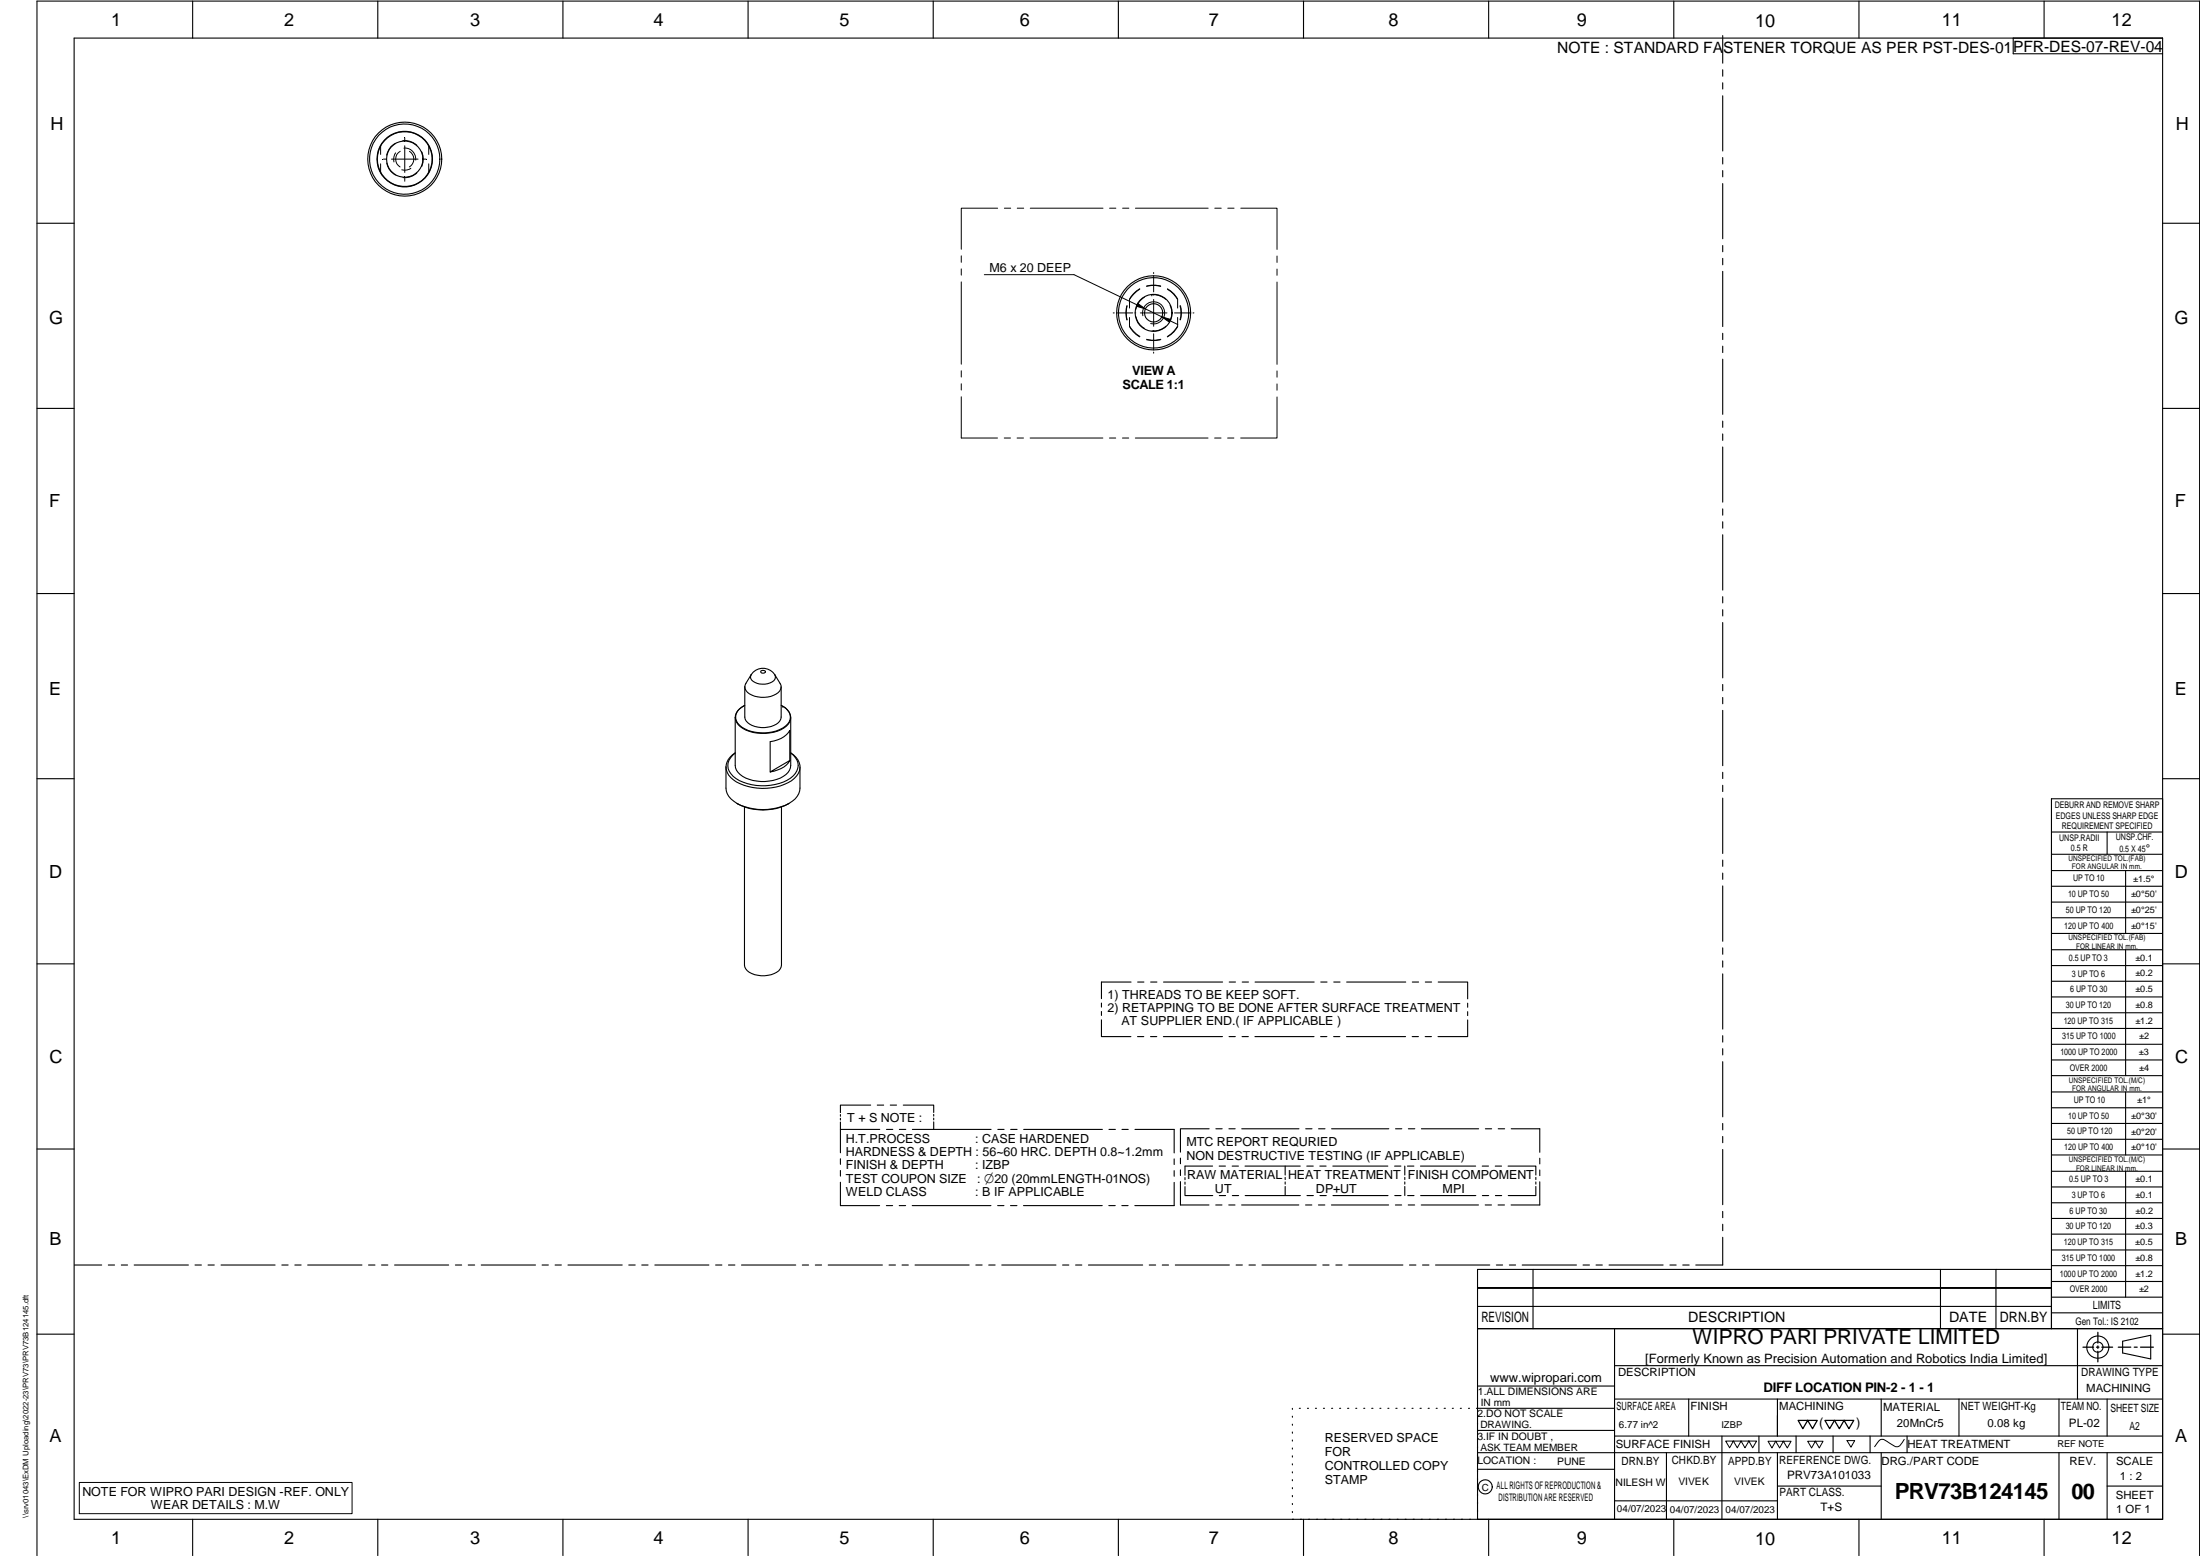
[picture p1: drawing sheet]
<svg xmlns="http://www.w3.org/2000/svg" width="594mm" height="420mm" viewBox="0 0 594 420" stroke-linecap="round" stroke-linejoin="round" font-family="sans-serif">
<g fill="none" stroke="#000" stroke-width=".3">
<path d="M20 10.3h564v400h-564zM52 .3v10M102 .3v10M152 .3v10M202 .3v10M252 .3v10M302 .3v10M352 .3v10M402 .3v10M452 .3v10M465.2 9.6v7.5M465.2 18.8v1.8"/>
<path d="M502 .3v10M543.6 10.3v4.2h40.4M552 .3v10M465.2 22.4v1.6M465.2 25.9v14.9M465.2 42.5v1.8M465.2 46.1v1.7M465.2 49.6v14.9M10 60.3h10M465.2 66.3v1.7M465.2 69.8v1.7M465.2 73.3v14.9"/>
<path d="M584 60.3h10M465.2 90v1.7M465.2 93.5v1.7M465.2 97v14.9M10 110.3h10M465.2 113.7v1.7M465.2 117.2v1.7M584 110.3h10M465.2 120.7v14.9M465.2 137.4v1.7M465.2 140.9v1.7M465.2 144.4v14.9"/>
<path d="M10 160.3h10M465.2 161.1v1.7M465.2 164.6v1.7M465.2 168.1v14.9M584 160.3h10M200.8 190.6l-.1 .1a3.8 3.8 0 0 0-2.2 3M201.1 185.5v8.1a3.5 3.5 0 0 0 3.6 2.7 6.2 6.2 0 0 0 5.9-1.7l.3-1v-8.1M201.1 190.5a3.4 3.4 0 0 0-2.3 4.1 7.3 7.3 0 0 0 6.4 3.3 8.8 8.8 0 0 0 7.9-3 3.3 3.3 0 0 0-2.2-4.4M202.9 182.2l-1.5 2.3-.3 1M202.9 182.2a3.8 3.8 0 0 1 6.3 0M202.9 182.2a1.77 1.77 0 0 0 1.6 2.3 4.5 4.5 0 0 0 4.7-1.1l.2-.8-.2-.4M205.5 181.2l.2-.1a.76 .76 0 0 1 1 .3 .64 .64 0 0 1-.7 .4 .64 .64 0 0 1-.5-.6z"/>
<path d="M209.2 182.2l1.4 2.3a2.24 2.24 0 0 1-1.7 3.2 6.8 6.8 0 0 1-7.4-1.2l-.4-1M211.3 190.7a3.2 3.2 0 0 1 2.2 2.8 3.2 3.2 0 0 1-1.8 3.1 11.4 11.4 0 0 1-11.9-.4 3.4 3.4 0 0 1-1.3-2.5M211.3 190.7h.1M213.5 193.7v13a4.1 4.1 0 0 1-2.8 3.4 11.4 11.4 0 0 1-10.9-1 3.2 3.2 0 0 1-1.3-2.4v-13M465.2 184.8v1.7M465.2 188.3v1.7M465.2 191.8v15M10 210.3h10M196 207.1v5.7a6.1 6.1 0 0 0 5 5 15.1 15.1 0 0 0 13-1.5 4.6 4.6 0 0 0 2-3.5v-5.7M198.5 203.3a4.7 4.7 0 0 0-2.5 3.8M208 208.4l5.3-3a6.5 6.5 0 0 1-5.3 3zM211 217.9v42.7a3.1 3.1 0 0 1-2.7 2.6 7.5 7.5 0 0 1-6.5-1.1l-.4-.5-.4-1v-42.7"/>
<path d="M213.1 216.9a14.6 14.6 0 0 1-14.1 0M213.3 205.4v-8.2a6.7 6.7 0 0 1-5.3 3.1v8.1M213.5 203.3a4.1 4.1 0 0 1 1.6 6.2 12.1 12.1 0 0 1-9.3 3.4 12.1 12.1 0 0 1-9-3.6l-.7-1.4-.1-.8M213.5 203.3a3.8 3.8 0 0 1-.1 6.8 14.2 14.2 0 0 1-15.4-.5 3.8 3.8 0 0 1 .5-6.3M465.2 208.5v1.7M465.2 212v1.7M465.2 215.5v15M584 215.7h-30v143.1M584 210.3h10M465.2 232.2v1.7M465.2 235.8v1.6M465.2 239.2v15"/>
<path d="M554 224.7h30M554 230.7h30M554 235.1h30M554 239.3h30M569 224.7v6M574 235.1v17M465.2 255.9v1.8M465.2 259.5v1.7M554 243.6h30M554 247.8h30M554 252.1h30M554 256.5h30"/>
<path d="M574 256.5v33.9M10 260.3h10M297.4 275.4v4.5h8M297.4 270.8v1.1M297.4 273.1v1.1M305.4 265.2h-8v4.5M307.2 279.9h1.7M307.2 265.2h1.7M310.7 279.9h1.7M310.7 265.2h1.7M314.1 279.9h16M314.2 265.2h16"/>
<path d="M331.9 279.9h1.7M331.9 265.2h1.7M335.4 279.9h1.7M335.4 265.2h1.7M338.9 279.9h15.9M338.9 265.2h16M356.6 279.9h1.7M356.7 265.2h1.6M360.1 279.9h1.7M360.2 265.2h1.7M363.6 279.9h16M363.6 265.2h16"/>
<path d="M381.3 279.9h1.7M381.4 265.2h1.7M384.8 279.9h1.7M384.9 265.2h1.7M388.4 265.2h7.9v4.5M396.3 275.4v4.5h-8M396.3 270.9v1.1M396.3 273.2v1M465.2 263v14.9M465.2 279.7v1.7M554 260.7h30M554 265h30"/>
<path d="M554 269.2h30M554 273.5h30M554 277.7h30M584 260.3h10M235.1 298.4h-8.2v2M236.9 298.4h1.7M240.4 298.4h1.7M243.9 298.4h8.2v2M465.2 283.2v1.7M465.2 286.7v14.9M554 282h30M554 286.2h30"/>
<path d="M554 290.4h30M554 294.9h30M554 299.1h30M574 294.9v17M10 310.3h10M226.9 300.9v.5M226.9 302v.4M226.9 303v2M226.9 312.9v1.5M226.9 316.1v1.5M226.9 319.2v6.3h10.6M237.6 305h-10.7v6.3"/>
<path d="M239.4 305h1.7M242.9 305h1.7M246.4 305h21.2M252.1 300.9v.5M252.1 301.9v.5M252.1 302.9v2.1M269.4 305h1.7M272.9 305h1.8M276.4 305h21.3M299.5 305h1.7M303 305h1.7M306.5 305h10.6v6.3"/>
<path d="M317.1 312.9v1.6M317.1 316.1v1.5M317.1 319.3v6.2h-10.7M318.8 312.7v1.5M318.8 315.9v1.5M318.8 319.1v6.3h7.7M320 318v.6M320 319.2v.6M326.5 304.8h-7.7v6.3M327.4 314.9h-7.4v2.4M328.3 304.8h1.7M329.2 314.9h1.7"/>
<path d="M331.8 304.8h1.7M332.7 314.9h1.7M335.3 304.8h15.5M336.2 314.9h14.9M347 314.9v2.4M347 317.9v.6M347 319.2v.5M352.6 304.8h1.7M352.9 314.9h1.7M356.1 304.8h1.7M356.4 314.9h1.7M359.6 304.8h15.4"/>
<path d="M359.9 314.9h14.9M376.6 314.9h1.7M376.8 304.8h1.7M379.3 314.9v2.4M379.3 317.9v.6M379.3 319.2v.5M380.1 314.9h1.7M380.3 304.8h1.8M383.6 314.9h14.9M383.8 304.8h15.5M400.3 314.9h1.6M401.1 304.8h1.7"/>
<path d="M403.8 314.9h1.7M404.6 304.8h1.7M407.2 314.9h7.5v2.4M408.1 304.8h7.7v6.3M414.7 317.9v.6M414.7 319.2v.5M415.8 312.8v1.5M415.8 315.9v1.6M415.8 319.1v6.3h-7.8M465.2 303.4v1.7M465.2 306.9v1.7M465.2 310.4v14.9"/>
<path d="M554 303.4h30M554 307.6h30M554 311.9h30M554 316.3h30M574 316.3v34M584 310.3h10M239.3 325.5h1.7M242.8 325.5h1.8M246.3 325.5h21.3M269.4 325.5h1.7M272.9 325.5h1.7M276.4 325.5h21.2"/>
<path d="M299.4 325.5h1.8M302.9 325.5h1.7M320 320.4v2.4h7.5M328.3 325.4h1.7M329.3 322.8h1.7M331.8 325.4h1.7M332.8 322.8h1.7M335.3 325.4h15.4M336.2 322.8h14.9M347 320.4v2.4M352.5 325.4h1.7M352.9 322.8h1.8"/>
<path d="M356 325.4h1.8M356.4 322.8h1.7M359.5 325.4h15.5M360 322.8h14.8M376.6 322.8h1.7M376.8 325.4h1.7M379.3 320.4v2.4M380.1 322.8h1.7M380.3 325.4h1.7M383.6 322.8h14.9M383.8 325.4h15.4M400.3 322.8h1.7"/>
<path d="M401.1 325.4h1.7M403.8 322.8h1.7M404.5 325.4h1.8M414.7 320.4v2.4h-7.4M465.2 334.1v7.5h-7.3M465.2 327.1v1.7M465.2 330.6v1.7M554 320.5h30M554 324.8h30M554 329h30M554 333.2h30M554 337.5h30"/>
<path d="M20.1 341.6h7.4M29.2 341.6h1.7M32.8 341.6h1.7M36.2 341.6h14.7M52.7 341.6h1.7M56.2 341.6h1.7M59.7 341.6h14.6M76.1 341.6h1.7M79.6 341.6h1.7M83.1 341.6h14.6M99.5 341.6h1.8M103 341.6h1.7"/>
<path d="M106.5 341.6h14.7M123 341.6h1.7M126.4 341.6h1.8M130 341.6h14.6M146.4 341.6h1.7M149.9 341.6h1.7M153.4 341.6h14.6M169.8 341.6h1.7M173.3 341.6h1.7M176.8 341.6h14.6M193.2 341.6h1.7M196.7 341.6h1.8"/>
<path d="M200.2 341.6h14.7M216.7 341.6h1.6M220.2 341.6h1.7M223.6 341.6h14.7M240.1 341.6h1.7M243.6 341.6h1.7M247.1 341.6h14.6M263.5 341.6h1.7M267 341.6h1.7M270.5 341.6h14.7M286.9 341.6h1.7M290.4 341.6h1.7"/>
<path d="M293.9 341.6h14.7M310.3 341.6h1.8M313.9 341.6h1.6M317.4 341.6h14.6M333.8 341.6h1.7M337.3 341.6h1.7M340.8 341.6h14.6M357.2 341.6h1.7M360.7 341.6h1.7M364.2 341.6h14.6M380.6 341.6h1.7M384.1 341.6h1.8"/>
<path d="M387.6 341.6h14.7M399 358.8h185M399 352.8h155M404.1 341.6h1.7M407.6 341.6h1.7M411 341.6h14.7M414 342.8v16M427.5 341.6h1.7M431 341.6h1.7M434.5 341.6h14.6M436 358.8v51.5M450.9 341.6h1.7"/>
<path d="M454.4 341.6h1.7M524 342.8v16M539 342.8v16M554 341.8h30M554 346h30M554 350.3h30M554 354.5h30M554 347.8h-155h155M554 342.8h-155v67.5M561 358.8v19M10 360.3h10M399 374.3h37"/>
<path d="M436 368.8h148M436 377.8h148M456 377.8v10M480 377.8v10M508 377.8v10M529 377.8v10M556 377.8v10M569 377.8v10M573.2 362.2l7.6-1.6v6.3l-7.6-1.6zM584 360.3h10M349 380.3v.3M349 382.4v.3"/>
<path d="M349 384.6v.3M349 386.7v.3M349 388.8v.3M349 391v.3M349 393.1v.3M349 395.3v.3M349 397.4v.3M349 399.5v.3M350.9 380.3h.2M353.1 380.3h.2M355.2 380.3h.3M357.4 380.3h.3"/>
<path d="M359.6 380.3h.3M361.7 380.3h.3M363.9 380.3h.3M366.1 380.3h.3M368.3 380.3h.2M370.4 380.3h.3M372.6 380.3h.3M374.8 380.3h.3M376.9 380.3h.4M379.1 380.3h.3M381.3 380.3h.3M383.4 380.3h.4"/>
<path d="M385.6 380.3h.3M387.8 380.3h.3M390 380.3h.3M392.2 380.3h.3M394.3 380.3h.3M396.5 380.3h.3M398.7 380.3h37.3M399 396.7h37M399 392.3h185M399 386.2h37M436 387.8h148M450 392.3v18"/>
<path d="M465 387.8v22.5M475 387.8v4.5M480 392.3v18M485 387.8v4.5M495 387.8v4.5M505 387.8v4.5M508 392.3v18M515 387.8v4.5M556 392.3v18M569 392.3v18M52 410.3v9.7M102 410.3v9.7"/>
<path d="M152 410.3v9.7M202 410.3v9.7M252 410.3v9.7M302 410.3v9.7M349 401.7v.3M349 403.8v.4M349 406v.3M349 408.1v.3M352 410.3v9.7M402 410.3v9.7M436 405.3h44M452 410.3v9.7"/>
<path d="M480 401.3h28M502 410.3v9.7M552 410.3v9.7M569 401.3h15M10 420v-419.7h584v419.7"/>
<circle cx="109.3" cy="43" r="4.9"/>
<circle cx="109.3" cy="42.9" r="7.5"/>
<circle cx="109.3" cy="43" r="9.5"/>
<circle cx="109.3" cy="42.9" r="10"/>
<circle cx="109.3" cy="43" r="7.4"/>
<circle cx="311.5" cy="84.5" r="9.5"/>
<circle cx="311.5" cy="84.5" r="2.46"/>
<circle cx="311.5" cy="84.5" r="5"/>
<circle cx="311.5" cy="84.5" r="10"/>
<circle cx="566.5" cy="363.7" r="1.39"/>
<circle cx="566.5" cy="363.8" r="3"/>
<circle cx="401.1" cy="401.5" r="1.9"/>
</g>
<g fill="none" stroke="#000" stroke-width=".27">
<path d="M102.8 39.2v2.5M106.8 38.7a4.5 4.5 0 0 0-2.4 3.2M108.7 38a4.7 4.7 0 0 1 3.9 1.2M109.3 37.2v.8M109.3 39.4v7.2M115.8 39.2v2.5M102.8 44.2v2.5M103.5 43h.8M104.4 44a4.7 4.7 0 0 0 2.4 3.3M105.7 43h7.2M106.8 41.3a3.1 3.1 0 0 0-.4 2.4M108.1 40.9a2.46 2.46 0 0 0-.1 4.2"/>
<path d="M109.1 40a2.93 2.93 0 0 1 3.2 3.2M109.3 47.9v.8M109.3 48.9h.1M110.6 40.9a2.46 2.46 0 0 1-.1 4.2M110.9 45.4a2.81 2.81 0 0 1-2.4 .4M112.6 46.7a4.7 4.7 0 0 1-3.8 1.3M113.8 40.9a4.8 4.8 0 0 1 .1 4.1M114.3 43h.8M115.8 44.2v2.5M269.4 56.2h-9.8v11.1M271.2 56.2h1.7M274.7 56.2h1.7"/>
<path d="M278.2 56.2h19.7M299.6 56.2h1.7M303.1 56.2h1.7M306.6 56.2h19.7M328 56.2h1.8M331.5 56.2h1.7M335.1 56.2h9.7v11.2M259.6 69.1v1.7M259.6 72.6v1.7M259.6 76.1v22.2M265.8 74.2h24.2l28 13.4M307.8 78a7.2 7.2 0 0 0-2.8 2.7"/>
<path d="M307.8 78.1a8.4 8.4 0 0 0-2.7 2.6M309.7 77.3a6.5 6.5 0 0 1 3.7 0M311 79.6h.1M311.1 79.6a4.8 4.8 0 0 1 3.6 1.2M311.5 73.6v.3M311.5 74.5v4.3M311.5 79.5v.2M313.4 77.2a7.6 7.6 0 0 0-3.8 .1M315.2 78a6.8 6.8 0 0 1 2.8 2.7M315.2 78.1a7.4 7.4 0 0 1 2.7 2.7M344.8 69.1v1.8M344.8 72.6v1.7"/>
<path d="M344.8 76.2v22.2M300.6 84.5h.3M301.5 84.5h4.4M304.3 82.6a7.3 7.3 0 0 0 0 3.8M304.4 82.5a7.3 7.3 0 0 0 0 3.9M305 80.7v2.5M305 85.7v2.5M305 88.3a7.6 7.6 0 0 0 2.8 2.7M305.1 88.2a7.4 7.4 0 0 0 2.7 2.6M306.5 84.5h.2M306.7 85.5a4.6 4.6 0 0 0 2.4 3.2M307.3 82l2 1.4-2.3-.7z"/>
<path d="M307.9 84.5h7.2M308.6 85.3a3 3 0 0 1 2.6-3.8 3 3 0 0 1 3.3 3.2 3 3 0 0 1-3.8 2.7M309 80.3a4.8 4.8 0 0 0-2.3 3.2M309.6 91.6a6.6 6.6 0 0 0 3.8 0M311.5 80.9v7.2M311.5 89.3v.2M311.5 90.1v4.4M311.5 95.1v.3M313.5 91.7a7.3 7.3 0 0 1-3.9 0M313.7 85.6l2.4 .6-.4 .8zM314.8 88.1a4.9 4.9 0 0 1-3.7 1.3M316 82.5a4.6 4.6 0 0 1 0 3.9"/>
<path d="M316.3 84.5h.3M317.2 84.5h4.4M317.9 88.2a7.6 7.6 0 0 1-2.7 2.7M318 85.7v2.5a7 7 0 0 1-2.8 2.8M318 80.7v2.5M318.6 82.6a6.1 6.1 0 0 1 0 3.8M318.8 82.5a7.3 7.3 0 0 1 0 3.9M322.1 84.5h.3M259.6 107.1v11.2h9.8M259.6 100.1v1.7M259.6 103.6v1.7M271.2 118.3h1.7"/>
<path d="M274.7 118.3h1.7M278.2 118.3h19.6M299.6 118.3h1.7M303.1 118.3h1.7M306.6 118.3h19.6M328 118.3h1.7M331.5 118.3h1.7M344.8 100.2v1.7M344.8 103.7v1.7M344.8 107.2v11.1h-9.8M466 389.1h2.1l-1 1.8zM468.1 389.1h2l-1 1.8z"/>
<path d="M470.1 389.1h2.2l1 1.8 1-1.8h-2l-1.1 1.8zM477.4 389.2h2.1l-1 1.8zM479.5 389.2h2.1l1 1.8 1.1-1.8h-2.1l-1 1.8zM488.1 389.2h2.1l1.1 1.8 1-1.8h-2.1l-1 1.8zM498.8 389h2l-1 1.8zM514.2 388.7l-1 1.4a1.2 1.2 0 0 1-1.8 .3l-1.8-1.2a1.58 1.58 0 0 0-1.6-.5 1.58 1.58 0 0 0-1.2 1.1l-.6 .9M21.4 400.3h73.7v8.4h-73.7z"/>
</g>
<path d="M566.5 359.7v3M562.5 363.8h2.9M566.1 363.8h.7M566.5 363.4v.7M566.5 364.9v2.8M567.6 363.8h2.9M572 363.8h3.4M576.3 363.8h.8M578 363.8h3.5M485.6 383.5l1.2 2.3 1.3-2.3h2.6l-1.2 2.3-1.4-2.3zM492.8 383.5h2.6l-1.3 2.3zM495.4 383.5l1.3 2.3 1.3-2.3h2.6l-1.3 2.3-1.3-2.3z" fill="none" stroke="#000" stroke-width=".34"/>
<path d="M307.3 82l2 1.4-2.3-.7zM313.7 85.6l2.4 .6-.4 .8z" fill="#000"/>
<text font-size="6" x="511.6" y="404.9">PRV73B124145</text>
<text font-size="5.9" x="559.4" y="404.8">00</text>
<text font-size="5.6" x="457" y="363">WIPRO PARI PRIVATE LIMITED</text>
<g font-size="4.9">
<text x="30.1" y="6.9">1</text>
<text x="76.7" y="6.9">2</text>
<text x="127" y="6.9">3</text>
<text x="176.5" y="6.9">4</text>
<text x="226.7" y="6.9">5</text>
<text x="275.4" y="6.9">6</text>
<text x="326.4" y="6.9">7</text>
<text x="375" y="6.9">8</text>
<text x="425.8" y="6.9">9</text>
<text x="473.9" y="7.3">10</text>
<text x="524.3" y="6.9">11</text>
<text x="570.2" y="6.9">12</text>
<text x="13.6" y="35.1">H</text>
<text x="587.6" y="35.1">H</text>
<text x="13.2" y="87.5">G</text>
<text x="587.2" y="87.5">G</text>
<text x="13.2" y="137">F</text>
<text x="587.2" y="137">F</text>
<text x="13.2" y="187.6">E</text>
<text x="587.2" y="187.6">E</text>
<text x="13.2" y="237">D</text>
<text x="587.2" y="237">D</text>
<text x="13.4" y="287.1">C</text>
<text x="587.4" y="287.1">C</text>
<text x="13.4" y="336.2">B</text>
<text x="587.4" y="336.2">B</text>
<text x="13.4" y="389.3">A</text>
<text x="587.4" y="389.3">A</text>
<text x="30.1" y="416.9">1</text>
<text x="76.7" y="416.9">2</text>
<text x="127" y="416.9">3</text>
<text x="176.5" y="416.9">4</text>
<text x="226.7" y="416.9">5</text>
<text x="275.4" y="416.9">6</text>
<text x="326.4" y="416.9">7</text>
<text x="375" y="416.9">8</text>
<text x="425.8" y="416.9">9</text>
<text x="473.9" y="417.3">10</text>
<text x="524.3" y="416.9">11</text>
<text x="570.2" y="416.9">12</text>
</g>
<g font-size="4.2">
<text x="420.5" y="14.3">NOTE : STANDARD FASTENER TORQUE AS PER PST-DES-01</text>
<text x="543.6" y="14">PFR-DES-07-REV-04</text>
</g>
<g font-size="3.9">
<text x="400" y="357.1">REVISION</text>
<text x="455.9" y="357.1">DESCRIPTION</text>
<text x="526.4" y="357.1">DATE</text>
<text x="540" y="357.1">DRN.BY</text>
</g>
<text font-size="3.6" x="476.2" y="375.8">DIFF LOCATION PIN-2 - 1 - 1</text>
<g font-size="3.5">
<text x="444.3" y="368">[Formerly Known as Precision Automation and Robotics India Limited]</text>
<text x="402.4" y="373.3">www.wipropari.com</text>
<text x="491.3" y="385.4">(</text>
<text x="501.2" y="385.4">)</text>
</g>
<g font-size="3.4">
<text x="267.2" y="73.6">M6 x 20 DEEP</text>
<text x="305.8" y="101.4">VIEW A</text>
<text x="303.1" y="105">SCALE 1:1</text>
<text x="299.1" y="269.7">1) THREADS TO BE KEEP SOFT.</text>
<text x="299.1" y="273.3">2) RETAPPING TO BE DONE AFTER SURFACE TREATMENT</text>
<text x="302.8" y="276.9">AT SUPPLIER END.( IF APPLICABLE )</text>
<text x="228.8" y="303">T + S NOTE :</text>
<text x="228.4" y="308.6">H.T.PROCESS</text>
<text x="263.4" y="308.6">: CASE HARDENED</text>
<text x="320.4" y="309.5">MTC REPORT REQURIED</text>
<text x="228.4" y="312.2">HARDNESS &amp; DEPTH : 56~60 HRC. DEPTH 0.8~1.2mm</text>
<text x="228.4" y="315.8">FINISH &amp; DEPTH</text>
<text x="263.3" y="315.8">: IZBP</text>
<text x="320.4" y="313.1">NON DESTRUCTIVE TESTING (IF APPLICABLE)</text>
<text x="228.4" y="323">WELD CLASS</text>
<text x="228.4" y="319.4">TEST COUPON SIZE</text>
<text x="263.3" y="323">: B IF APPLICABLE</text>
<text x="263.9" y="319.4">: O20 (20mmLENGTH-01NOS)</text>
<text x="320.6" y="318.5">RAW MATERIAL HEAT TREATMENT FINISH COMPOMENT</text>
<text x="328.1" y="322.1">UT</text>
<text x="355.3" y="322.1">DP+UT</text>
<text x="389.5" y="322.1">MPI</text>
<text x="357.8" y="389.5">RESERVED SPACE</text>
<text x="357.8" y="393.3">FOR</text>
<text x="357.8" y="397">CONTROLLED COPY</text>
<text x="357.8" y="400.8">STAMP</text>
<text x="22.3" y="403.9">NOTE FOR WIPRO PARI DESIGN -REF. ONLY</text>
<text x="40.7" y="407.5">WEAR DETAILS : M.W</text>
</g>
<g font-size="3.1">
<text x="565.1" y="353.5">LIMITS</text>
<text x="437" y="371.6">DESCRIPTION</text>
<text x="562" y="371.7">DRAWING TYPE</text>
<text x="563.4" y="376">MACHINING</text>
<text x="436.5" y="380.8">SURFACE AREA</text>
<text x="456.5" y="380.8">FINISH</text>
<text x="480.5" y="380.8">MACHINING</text>
<text x="508.5" y="380.9">MATERIAL</text>
<text x="529.5" y="380.7">NET WEIGHT-Kg</text>
<text x="556.5" y="380.7">TEAM NO.</text>
<text x="569.9" y="381.2">SHEET SIZE</text>
<text x="512.2" y="385.4">20MnCr5</text>
<text x="536.7" y="385.3">0.08 kg</text>
<text x="558.7" y="385.2">PL-02</text>
<text x="575" y="386.1">A2</text>
<text x="436.3" y="391">SURFACE FINISH</text>
<text x="437.8" y="395.5">DRN.BY</text>
<text x="451.4" y="395.4">CHKD.BY</text>
<text x="466.6" y="395.5">APPD.BY</text>
<text x="480.4" y="395.4">REFERENCE DWG.</text>
<text x="508.1" y="395.7">DRG./PART CODE</text>
<text x="515.1" y="391">HEAT TREATMENT</text>
<text x="558.9" y="395.5">REV.</text>
<text x="571.4" y="395.6">SCALE</text>
<text x="482.6" y="399.4">PRV73A101033</text>
<text x="572.4" y="399.5">1 : 2</text>
<text x="480.5" y="404">PART CLASS.</text>
<text x="491.6" y="408">T+S</text>
<text x="571.4" y="404.7">SHEET</text>
<text x="571.4" y="408.5">1 OF 1</text>
</g>
<text font-size="3" x="579.5" y="230.1">°</text>
<g font-size="2.8">
<text x="560.4" y="357.7">Gen Tol.: IS 2102</text>
<text x="399.1" y="376.6">1.ALL DIMENSIONS ARE</text>
<text x="399" y="382.7">2.DO NOT SCALE</text>
<text x="399" y="388.7">3.IF IN DOUBT ,</text>
<text x="399" y="395.4">LOCATION :</text>
<text x="420.5" y="395.6">PUNE</text>
<text x="404.1" y="402">ALL RIGHTS OF REPRODUCTION &amp;</text>
<text x="436.2" y="401.2">NILESH W</text>
<text x="453.2" y="400.9">VIVEK</text>
<text x="468.3" y="401.1">VIVEK</text>
<text x="404.7" y="405.4">DISTRIBUTION ARE RESERVED</text>
</g>
<g font-size="2.7">
<text x="399.9" y="379.7">IN mm</text>
<text x="399.7" y="385.7">DRAWING.</text>
<text x="437.2" y="385.5">6.77 in^2</text>
<text x="399.7" y="391.8">ASK TEAM MEMBER</text>
<text x="400.1" y="402.5">C</text>
<text x="436.6" y="408.4">04/07/2023</text>
<text x="450.9" y="408.5">04/07/2023</text>
<text x="466" y="408.6">04/07/2023</text>
</g>
<g font-size="2.5">
<text x="554.9" y="218.3">DEBURR AND REMOVE SHARP</text>
<text x="555.2" y="221">EDGES UNLESS SHARP EDGE</text>
<text x="556.1" y="227.1">UNSP.RADII</text>
<text x="556.8" y="223.8">REQUIREMENT SPECIFIED</text>
<text x="571.4" y="226.9">UNSP.CHF.</text>
<text x="559.2" y="229.9">0.5 R</text>
<text x="572.3" y="230.1">0.5 X 45</text>
<text x="559.8" y="238">UP TO 10</text>
<text x="576.1" y="238.1">±1.5°</text>
<text x="558.5" y="242.2">10 UP TO 50</text>
<text x="575.5" y="242.3">±0°50'</text>
<text x="557.4" y="250.7">120 UP TO 400</text>
<text x="557.9" y="246.5">50 UP TO 120</text>
<text x="575.5" y="250.7">±0°15'</text>
<text x="575.5" y="246.5">±0°25'</text>
<text x="558.7" y="259.4">0.5 UP TO 3</text>
<text x="559.5" y="263.7">3 UP TO 6</text>
<text x="576.6" y="263.6">±0.2</text>
<text x="576.6" y="259.4">±0.1</text>
<text x="559" y="267.9">6 UP TO 30</text>
<text x="576.6" y="267.9">±0.5</text>
<text x="557.8" y="272.2">30 UP TO 120</text>
<text x="576.6" y="272.2">±0.8</text>
<text x="556.9" y="280.7">315 UP TO 1000</text>
<text x="557.3" y="276.4">120 UP TO 315</text>
<text x="576.6" y="276.4">±1.2</text>
<text x="577.7" y="280.7">±2</text>
<text x="556.4" y="284.9">1000 UP TO 2000</text>
<text x="577.6" y="284.9">±3</text>
<text x="558.9" y="289.2">OVER 2000</text>
<text x="577.7" y="289.3">±4</text>
<text x="560" y="297.9">UP TO 10</text>
<text x="577.1" y="297.9">±1°</text>
<text x="558.5" y="302.1">10 UP TO 50</text>
<text x="575.5" y="302.1">±0°30'</text>
<text x="557.4" y="310.6">120 UP TO 400</text>
<text x="558.2" y="306.3">50 UP TO 120</text>
<text x="575.5" y="310.6">±0°10'</text>
<text x="575.5" y="306.4">±0°20'</text>
<text x="558.8" y="319.2">0.5 UP TO 3</text>
<text x="559.4" y="323.4">3 UP TO 6</text>
<text x="576.6" y="323.5">±0.1</text>
<text x="576.6" y="319.2">±0.1</text>
<text x="558.9" y="327.7">6 UP TO 30</text>
<text x="576.7" y="327.7">±0.2</text>
<text x="557.8" y="332">30 UP TO 120</text>
<text x="576.6" y="332">±0.3</text>
<text x="556.8" y="340.5">315 UP TO 1000</text>
<text x="557.3" y="336.3">120 UP TO 315</text>
<text x="576.6" y="336.3">±0.5</text>
<text x="576.6" y="340.5">±0.8</text>
<text x="556.2" y="344.7">1000 UP TO 2000</text>
<text x="576.6" y="344.7">±1.2</text>
<text x="558.9" y="349">OVER 2000</text>
<text x="577.6" y="349">±2</text>
<text x="464.9" y="385.5">IZBP</text>
<text x="555.6" y="390.8">REF NOTE</text>
</g>
<g font-size="2.1">
<text x="558.5" y="232.4">UNSPECIFIED TOL.(FAB)</text>
<text x="559.5" y="234.7">FOR ANGULAR IN mm.</text>
<text x="558.6" y="253.9">UNSPECIFIED TOL.(FAB)</text>
<text x="560.7" y="256.3">FOR LINEAR IN mm.</text>
<text x="558.7" y="292.3">UNSPECIFIED TOL.(M/C)</text>
<text x="559.6" y="294.7">FOR ANGULAR IN mm.</text>
<text x="558.7" y="313.7">UNSPECIFIED TOL.(M/C)</text>
<text x="560.6" y="316.1">FOR LINEAR IN mm.</text>
<text x="7.7" y="409.8" transform="rotate(-90 7.7 409.8)">\\srv01043\ExDM Uploading\2022-23\PRV73\PRV73B124145.dft</text>
</g>
</svg>
